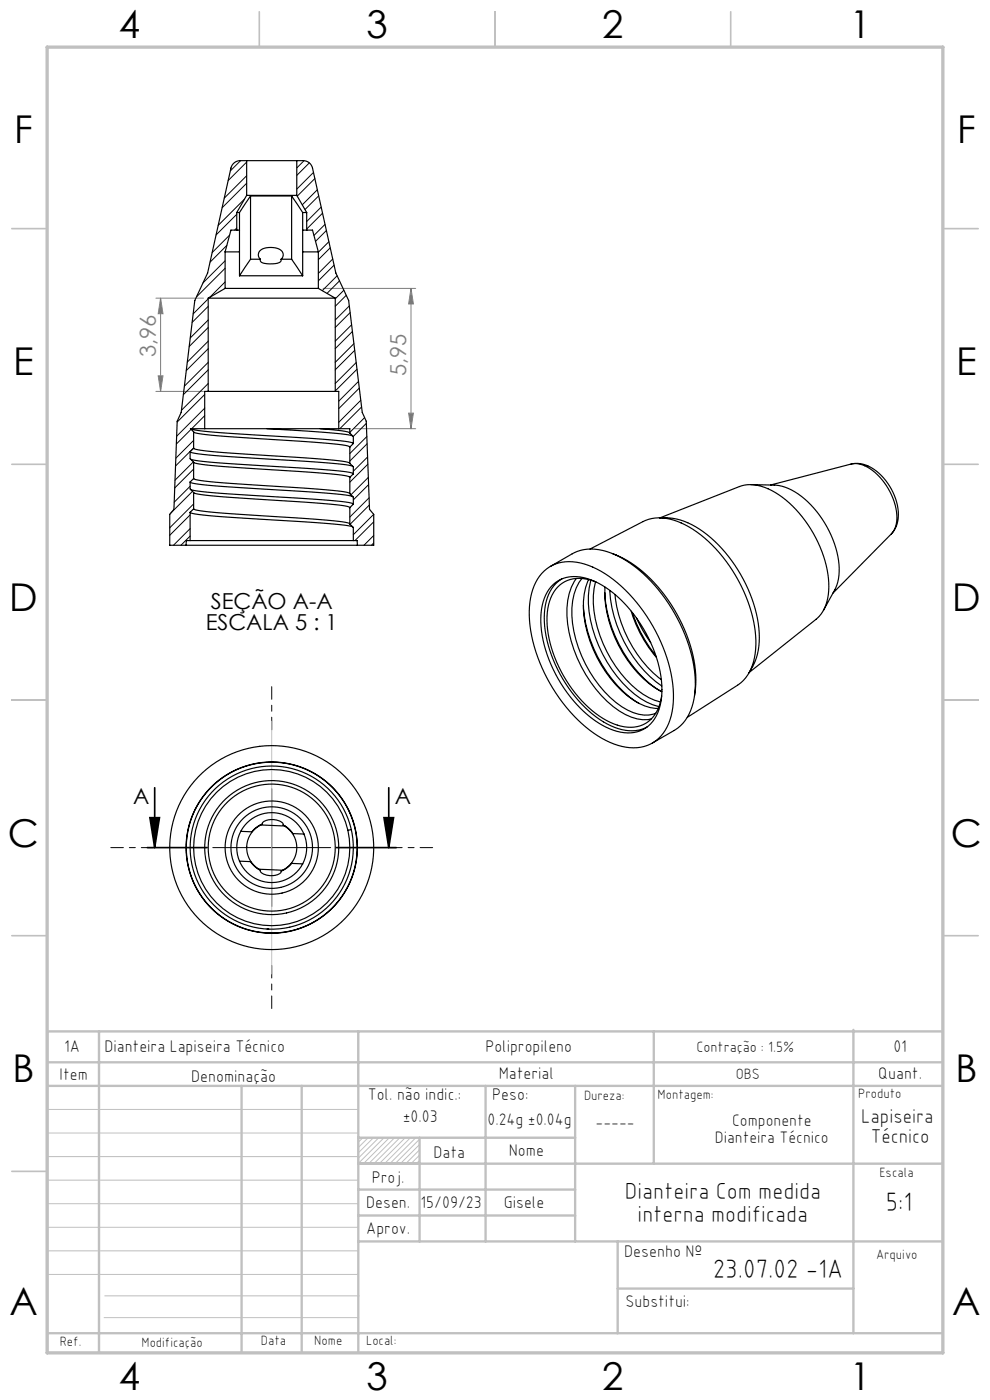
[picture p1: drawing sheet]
<svg xmlns="http://www.w3.org/2000/svg" width="210mm" height="297mm" viewBox="0 0 210 297" stroke-linecap="round" stroke-linejoin="round" font-family="sans-serif">
<path d="M31.2 179.8h12.7M31.8 173.5h2l-1 6.3zM32.8 167.1v12.7M71.4 179.8h12.7M81.4 173.5h2.1l-1 6.3zM82.5 167.1v12.7" fill="none" stroke="#000" stroke-width=".35"/>
<path d="M33.1 63.3h10.1M33.6 79.7h1l-.5 3.3zM34.1 63.3v19.7M34.1 63.3l.5 3.3h-1zM68.5 61.2h19.7M87.2 61.2l.5 3.3h-1zM87.2 61.2v29.7M33.1 83h10.1M75.2 90.9h13M86.7 87.6h1l-.5 3.3z" fill="none" stroke="#808080" stroke-width=".21"/>
<path d="M57.6 154.8v-9.1M32.6 179.8h-9.1M82.6 179.8h9.2M57.6 204.8v9.1" fill="none" stroke="#000" stroke-width=".21" stroke-dasharray="15.2 1.3 1.3 1.3" stroke-dashoffset="12.6"/>
<path d="M45.1 179.8h25M57.6 167.3v25" fill="none" stroke="#000" stroke-width=".21"/>
<g fill="none" stroke="#c0c0c0" stroke-width=".21">
<path d="M57.6 153v53.6M10 235.4h66M10 255.4h66M10 245.4h66M10 250.4h66M10 240.4h66M76 241.4h13v5.5M77 241.4l-1 .9M78.1 241.4l-2.1 2.1M79.2 241.4l-3.2 3.2M80.3 241.4l-4.3 4.3M81.5 241.4l-5.5 5.4"/>
<path d="M82.6 241.4l-5.5 5.5M83.7 241.4l-5.5 5.5M84.8 241.4l-5.5 5.5M85.9 241.4l-5.5 5.5M87.1 241.4l-5.5 5.5M88.2 241.4l-5.5 5.5M89 241.7l-5.2 5.2M89 242.8l-4.1 4.1M89 243.9l-2.9 3M89 245l-1.8 1.9M89 246.2l-.7 .7M10 260.4h66"/>
<path d="M10 265.4h66M10 270.4h66M22.1 279.5h54M22.2 274.9h54"/>
</g>
<g fill="none" stroke="#c0c0c0" stroke-width=".35">
<path d="M55 2.5v7.5M105 2.5v7.5M155 2.5v7.5M2.5 48.5h7.5M200 48.5h7.5M2.5 98.5h7.5M200 98.5h7.5M2.5 148.5h7.5M200 148.5h7.5M2.5 198.5h7.5M200 198.5h7.5M2.5 248.5h7.5"/>
<path d="M76 241.4v5.5"/>
</g>
<g fill="none" stroke="#c0c0c0" stroke-width=".5">
<path d="M21 218.8v68.2M76 218.8v68.2M138.7 218.8v28.1M181 218.5v64.3M200 218.8h-190v68.2M10 230.4h190M10 225.4h190M51.2 230.4v56.6M64 230.4v56.6M103 230.4v33M122 230.4v33M76 246.9h124"/>
<path d="M76 252.4h46M76 257.9h46M76 241.4h46M89 241.4v22M76 263.4h124M131 263.4v19.4M131 273.4h50M10 282.8h190"/>
</g>
<path d="M10 10h190v277h-190z" fill="none" stroke="#c0c0c0" stroke-width=".7"/>
<path d="M81.4 173.5h2.1l-1 6.3zM31.8 173.5h2l-1 6.3z" fill="#000"/>
<g fill="#808080">
<path d="M33.6 79.7h1l-.5 3.3zM34.1 63.3l.5 3.3h-1z"/>
<path d="M87.2 61.2l.5 3.3h-1zM86.7 87.6h1l-.5 3.3z"/>
</g>
<g fill="none" stroke="#000" stroke-width=".25">
<path d="M52.3 34.1h10.7M52.3 34.1a3.7 3.7 0 0 0-2.3 .2l-.6 .5-.4 .9-5 22.2-2.7 5.9-2.9 23.7-.8 1.9-.7 18.7-.9 1v6.6h3.5M52.3 34.1v7.3M63 34.1a3.7 3.7 0 0 1 2.3 .2l.5 .5 .5 .9 4.9 22.2 2.8 5.9 2.8 23.7 .9 1.9 .7 18.7 .9 1v6.6h-3.5M63 34.1v7.3M47.7 53.4h3.1M47.7 53.4v7.8M50.2 45.1h.6M50.2 48.8h.6M50.2 48.8h-1.2l-1.3 4.6M50.2 45.1v3.7M50.8 58.5h13.4"/>
<path d="M50.8 45.1v13.4M52.3 41.4h10.7M52.3 41.4l-2.1 3.7M53.1 41.6h8.8M53.1 41.6l-2.3 3.5M53.1 55l-2.3 3.5M53.1 55h2.1M53.1 41.6v13.4M55.2 55v.3a1.29 1.29 0 0 0 1.4 .6h1.8a1.08 1.08 0 0 0 1.2-.8v-.1M55.2 55a1.42 1.42 0 0 1-.2-1.6 1.42 1.42 0 0 1 1.4-.8 3.3 3.3 0 0 1 3.6 1v.1a1.21 1.21 0 0 1-.4 1.3M59.6 55h2.3M61.9 41.6l2.3 3.5"/>
<path d="M61.9 55l2.3 3.5M61.9 41.6v13.4M63 41.4l2.1 3.7M64.2 45.1h.9M64.2 48.8h.9M64.2 53.4h3.3M64.2 45.1v13.4M65.1 48.8h1.2l1.2 4.6M65.1 45.1v3.7M67.5 53.4v7.8M44.2 63.3h26.9M44.2 63.3v19.7"/>
<path d="M47.7 61.2h19.8M47.7 61.2l-3.5 2.1M67.5 61.2l3.6 2.1M71.1 63.3v19.7M40.3 95.8l.1 .1a107.4 107.4 0 0 0 15.3 1.4l11.1 .7a43.2 43.2 0 0 1 8 .9M40.3 95.8v1.5l.8 .8M40.5 97.4a109.1 109.1 0 0 0 15.2 1.4l11.1 .7a42.8 42.8 0 0 1 8 .9l.1 .1M40.5 91a50.8 50.8 0 0 0 9.6 1 334.9 334.9 0 0 1 24.4 1.9l.4 .2M41.1 95.1l-.8 .7M41.1 95.1l.1 .1a98.6 98.6 0 0 0 14.6 1.4l10.6 .7a39.3 39.3 0 0 1 7.7 .9l.1 .1M41.1 91.6l.1 .1a98.6 98.6 0 0 0 14.6 1.4l10.6 .7a39.3 39.3 0 0 1 7.7 .9l.1 .1M41.1 98.1l.1 .1a98.5 98.5 0 0 0 14.6 1.3l10.6 .7a39.4 39.4 0 0 1 7.7 .9l.1 .2"/>
<path d="M41.1 91.6v3.5M41.1 98.1v3.4M43.4 90.9h-3l.7 .7M43.4 90.9h28.5M44.2 83h26.9M44.2 83h-.8v7.9M56.7 90.9l10.1 .7a43.2 43.2 0 0 1 8 .9M67.9 90.9l4.6 .5 1.3 .2 .4 .3M71.1 83h.8v7.9M71.9 90.9h2.3v1M74.2 98.3l.7 .7v1.5M74.2 91.9l.7 .7v1.5"/>
<path d="M74.2 94.8v3.5M74.9 94.1l-.7 .7M180.5 98.5a7.2 7.2 0 0 1 6.9 2.9 11.4 11.4 0 0 1 2.9 9.7l-.4 1-.8 1.1M39.5 115.7h36.3M40.3 102.3l.1 .1a107.4 107.4 0 0 0 15.3 1.3l11.1 .7a43.1 43.1 0 0 1 8 .9M40.3 108.7l.1 .1a107.4 107.4 0 0 0 15.3 1.4l11.1 .7a43.2 43.2 0 0 1 8 .9M40.3 102.3v1.4l.8 .8M40.3 114.7h34.6M40.3 108.7v6M40.3 114.7h-.8v1M40.5 103.9a109.1 109.1 0 0 0 15.2 1.3l11.1 .7a42.8 42.8 0 0 1 8 .9l.1 .2M41.1 101.5l-.8 .8"/>
<path d="M41.1 101.5l.1 .1a98.6 98.6 0 0 0 14.6 1.4l10.6 .7a39.4 39.4 0 0 1 7.7 .9l.1 .1M41.1 107.9l-.8 .8M41.1 107.9l.1 .2a98.6 98.6 0 0 0 14.6 1.3l10.6 .7a39.3 39.3 0 0 1 7.7 .9l.1 .2M41.1 104.5l.1 .1a98.6 98.6 0 0 0 14.6 1.4l10.6 .7a39.3 39.3 0 0 1 7.7 .9l.1 .1M41.1 104.5v3.4M74.2 104.7l.7 .8v1.5M74.2 111.2l.7 .7v2.8M74.2 101.3v3.4M74.2 107.7v3.5M74.9 100.5l-.7 .8M74.9 107l-.7 .7M74.9 114.7h.9v1"/>
<path d="M125.2 116.5l11.2-5.9a9.7 9.7 0 0 1 8.9 .7 30.7 30.7 0 0 1 13.7 17.2 19.3 19.3 0 0 1 .3 13.4l-1.1 1.9-1.6 1.4-10.8 7M129.9 117.4a27.4 27.4 0 0 1 13.7 12.9 27.1 27.1 0 0 1 3.7 17.3M139.9 109.9a15.2 15.2 0 0 1 11.7 4.9 30.5 30.5 0 0 1 9.5 20.5 12.8 12.8 0 0 1-2.2 7.5M140 109.9l16.8-6.7a9.2 9.2 0 0 1 8.4 1.7 25.7 25.7 0 0 1 10.6 19.6 8.7 8.7 0 0 1-2.7 6.9l-14.2 11.2M159.3 102.8l4.9 .1a12.3 12.3 0 0 1 8.5 4.9 20.5 20.5 0 0 1 5.3 14.3l-.3 1.4-.5 1.3-2.5 4.7M163.4 102.9l17.1-4.5a6.7 6.7 0 0 1 6.1 2.8 12.8 12.8 0 0 1 3.5 9.9l-.3 1-.7 1.1-12.4 12.6M115.4 121.2a8.7 8.7 0 0 1 9.5-1.2 28.5 28.5 0 0 1 13.6 12.8 29.2 29.2 0 0 1 4.2 17.3 9.3 9.3 0 0 1-5.4 8 11.5 11.5 0 0 1-9.7-1.5 33.9 33.9 0 0 1-15.3-25.9 12.3 12.3 0 0 1 3.1-9.5zM116.7 120.2l4.7-2.7a9.8 9.8 0 0 1 9 .1 31.1 31.1 0 0 1 14.4 15.8 25.5 25.5 0 0 1 2.2 15.8 8.9 8.9 0 0 1-4 5.8l-4.6 2.6M117.4 124a7.4 7.4 0 0 1 8-1 24.8 24.8 0 0 1 12.1 12.3 22.3 22.3 0 0 1 2.5 14.4 6.9 6.9 0 0 1-9.1 5.5 21.4 21.4 0 0 1-11.3-9.3 25.6 25.6 0 0 1-4.7-16.6 8.8 8.8 0 0 1 2.5-5.3zM119.2 122.8a8.5 8.5 0 0 0-3.7 7.3 28 28 0 0 0 8.6 20 15.3 15.3 0 0 0 10 4.9l1.4-.1 1.8-.7M122.3 122.7a14.3 14.3 0 0 0-1.6 11.4 27.5 27.5 0 0 0 10.7 16.7 8.7 8.7 0 0 0 6.7 1.7M123.4 122.7a13.6 13.6 0 0 0-1.7 11.2 26.4 26.4 0 0 0 10.2 16 7.9 7.9 0 0 0 7.2 1.4"/>
<path d="M123.8 128.4a27.4 27.4 0 0 0 11.1 20.4l.7 .4M124.8 123a16.2 16.2 0 0 0-.2 11.2 26 26 0 0 0 9.7 14.3 9.5 9.5 0 0 0 5.3 1.8M125.3 123.1a19.7 19.7 0 0 0 1 12.1 25.5 25.5 0 0 0 10.9 13.8l2.6 .9M126.3 123.4a21.3 21.3 0 0 0 2.4 14.8 22.8 22.8 0 0 0 9 9.8l2.4 .9M126.4 123.5a7.2 7.2 0 0 0-8.1 1 11 11 0 0 0-2.2 9 27.3 27.3 0 0 0 12.6 19.3 8.2 8.2 0 0 0 8.8 .3 8 8 0 0 0 2.9-5.5M128.3 125.8a27.4 27.4 0 0 0 11.1 20.4l.7 .4M128.3 124.6a25.8 25.8 0 0 0 10.6 21.3l1.5 .8M129.4 125.3a27.4 27.4 0 0 0 11 20.2M130.5 126.1a26.5 26.5 0 0 0 9.8 18.1M133.9 129.7a27.2 27.2 0 0 0 5.3 9.7M134.1 130a28.6 28.6 0 0 0 5 9M135 131.1l1.4 2.7 1.6 2.5"/>
<path d="M51.1 176.4l2.3 .1a5.4 5.4 0 0 1 2.2-1.7v-.1a2.54 2.54 0 0 1 3.1-.7 1.48 1.48 0 0 1 1.4 .9v.1a5.4 5.4 0 0 1 2 1.8l2.4 .1M51.1 176.4a7.4 7.4 0 0 1 6.9-4 7.4 7.4 0 0 1 6.5 4.5M51.1 176.4a7.4 7.4 0 0 0-.3 6.3M55.2 175l5.3 .2M55.4 175a5.3 5.3 0 0 0-.4 9.4M60.3 175.2a5.3 5.3 0 0 1-.4 9.4M64.5 176.9a7.4 7.4 0 0 1-.3 6.4M74.5 176l-.7 .1M50.8 182.7l2.3 .1a5.4 5.4 0 0 0 2.1 1.8v.1a.89 .89 0 0 0 .7 .7 3.3 3.3 0 0 0 3.7-.4v-.2a5.4 5.4 0 0 0 2.3-1.6l2.3 .1M50.8 182.7a7.4 7.4 0 0 0 6.5 4.5 7.4 7.4 0 0 0 6.9-3.9M54.8 184.4l5.3 .2M57 197.1h-.3"/>
<circle cx="57.6" cy="179.8" r="18.1"/>
<circle cx="57.6" cy="179.8" r="16.6"/>
<circle cx="57.6" cy="179.8" r="14.2"/>
<circle cx="57.6" cy="179.8" r="13.5"/>
<circle cx="57.6" cy="179.8" r="18.2"/>
<circle cx="57.6" cy="179.8" r="8.7"/>
<circle cx="57.6" cy="179.8" r="9.9"/>
<circle cx="57.6" cy="179.8" r="21.6"/>
<circle cx="57.6" cy="179.8" r="17.3"/>
</g>
<g fill="none" stroke="#000" stroke-width=".21">
<path d="M51 34.1l-2.1 2.2M52.3 34.4l-3.9 3.9M52.3 38.9l-5.2 5.2M52.3 37.3l-4.7 4.7M64.5 34.1l-1.5 1.5M65.6 34.6l-2.6 2.6M66.5 36.6l-3.5 3.5M66.8 37.9l-3.7 3.7M47.7 56.9l-6 6.1M47.7 55.3l-4.6 4.7M47.7 59.8l-3.2 3.3M48.1 52.1l-3.6 3.5"/>
<path d="M48.7 49.9l-3.7 3.7M50.2 45.5l-4.4 4.4M50.2 48.4l-.4 .4M51.9 42.2l-5.6 5.6M67.3 40.3l-3.2 3.2M67.6 41.6l-2.9 2.9M68.1 43.9l-3 3.1M68.4 45.2l-3.3 3.4M68.9 47.6l-2.3 2.4M69.2 48.9l-2.3 2.3M69.8 51.3l-2.3 2.2M70.1 52.6l-2.6 2.5"/>
<path d="M70.6 54.9l-3.1 3.1M70.9 56.2l-3.4 3.4M71.5 58.5l-3.1 3.2M72 59.6l-2.6 2.6M44.2 65l-3.4 3.4M44.2 69.5l-4.1 4M44.2 74l-4.7 4.6M44.2 78.5l-5.3 5.2M44.2 63.4l-3.2 3.2M44.2 67.9l-3.8 3.8M44.2 72.4l-4.5 4.4M44.2 76.9l-5.1 5"/>
<path d="M72.9 61.6l-1.8 1.8M73.4 62.7l-2.3 2.3M74.1 64.9l-3 3M74.3 66.3l-3.2 3.2M74.6 68.9l-3.5 3.5M74.8 70.3l-3.7 3.7M75.1 72.9l-4 4M75.2 74.3l-4.1 4.2M75.6 76.9l-4.5 4.5M75.7 78.3l-4.6 4.6M40.5 91.1l-3.1 3.1M41 98l-3.9 3.9"/>
<path d="M41.1 95l-3.9 3.9M41.1 99.5l-4 4M41.1 93.4l-3.8 3.8M43.4 83.7l-5.8 5.8M43.4 88.2l-2.7 2.7M43.4 86.6l-5.9 5.9M44.2 83h-.1M44.2 81.4l-5.7 5.6M76 80.9l-4.1 4.2M76.2 82.3l-4.3 4.4M76.5 84.9l-4.6 4.7M76.7 86.3l-4.6 4.6"/>
<path d="M77.3 88.6l-3.1 3.1M77.7 89.8l-2.8 2.8M77.8 92.6l-3.6 3.6M77.9 94.1l-3.7 3.7M78 96.9l-3.1 3.1M78 98.5l-3.8 3.8M40.3 109.2l-4.3 4.4M40.3 113.7l-1.9 2M40.3 103.2l-3.3 3.3M40.3 112.1l-3.5 3.6M40.8 104.2l-4.5 4.6M41.1 106.9l-5.1 5.1"/>
<path d="M78.1 101.3l-3.7 3.7M78.2 102.8l-3.3 3.2M78.3 105.6l-4.1 4.1M78.3 107.1l-4 4.1M79.3 109.1l-4.4 4.3M79.3 110.7l-4 4M79.3 115.2l-.5 .5M79.3 113.6l-2.1 2.1"/>
</g>
<g font-size="8.1">
<text x="25.2" y="8">4</text>
<text x="77.7" y="8">3</text>
<text x="127.7" y="8">2</text>
<text x="180.2" y="8">1</text>
<text x="3" y="30.4">F</text>
<text x="203" y="30.4">F</text>
<text x="2.8" y="79.6">E</text>
<text x="202.8" y="79.6">E</text>
<text x="2" y="129.6">D</text>
<text x="202" y="129.6">D</text>
<text x="1.7" y="179.6">C</text>
<text x="201.7" y="179.6">C</text>
<text x="2.7" y="229.6">B</text>
<text x="202.7" y="229.6">B</text>
<text x="2" y="278.9">A</text>
<text x="202" y="278.9">A</text>
<text x="25.2" y="295">4</text>
<text x="77.7" y="295">3</text>
<text x="127.7" y="295">2</text>
<text x="180.2" y="295">1</text>
</g>
<g font-size="5.6">
<text x="187.9" y="256.8">5:1</text>
<text x="151.2" y="271.2">23.07.02 -1A</text>
</g>
<g font-size="4.9">
<text x="132.5" y="254.3">Dianteira Com medida</text>
<text x="135.3" y="259.2">interna modificada</text>
</g>
<g font-size="4.7" fill="#808080">
<text x="33.1" y="75.7" transform="rotate(-90 33.1 75.7)">3,96</text>
<text x="86.2" y="79.8" transform="rotate(-90 86.2 79.8)">5,95</text>
</g>
<g font-size="4.7">
<text x="44.7" y="129.1">SEÇÃO A-A</text>
<text x="43.6" y="133.6">ESCALA 5 : 1</text>
<text x="28.3" y="170.6">A</text>
<text x="83.8" y="170.6">A</text>
</g>
<g font-size="4.2">
<text x="182.7" y="238.2">Lapiseira</text>
<text x="184.7" y="242.4">Técnico</text>
</g>
<g font-size="3.6">
<text x="13.6" y="223.2">1A</text>
<text x="22.1" y="223.2">Dianteira Lapiseira Técnico</text>
<text x="103" y="223.2">Polipropileno</text>
<text x="189.5" y="223.2">01</text>
<text x="12.7" y="229.2">Item</text>
<text x="40.6" y="229.6">Denominação</text>
<text x="78" y="233.3">Tol. não indic.:</text>
<text x="104.4" y="233.3">Peso:</text>
<text x="105.8" y="228.9">Material</text>
<text x="186.3" y="228.9">Quant.</text>
<text x="85.4" y="238">±0.03</text>
<text x="91.9" y="245.6">Data</text>
<text x="107.9" y="245.2">Nome</text>
<text x="78.9" y="250.9">Proj.</text>
<text x="77.7" y="256.2">Desen.</text>
<text x="89.2" y="256.2">15/09/23</text>
<text x="106.9" y="256.2">Gisele</text>
<text x="77.7" y="261.7">Aprov.</text>
<text x="132.4" y="266.7">Desenho Nº</text>
<text x="132.7" y="277.3">Substitui:</text>
</g>
<g font-size="3.5">
<text x="103.4" y="238.6">0.24g ±0.04g</text>
<text x="126.3" y="239.3">-----</text>
<text x="155.3" y="239">Componente</text>
<text x="151.6" y="242.5">Dianteira Técnico</text>
</g>
<g font-size="3.2">
<text x="147.7" y="223.2">Contração : 1.5%</text>
<text x="156.1" y="228.9">OBS</text>
</g>
<g font-size="2.9">
<text x="123.9" y="233.3">Dureza:</text>
<text x="139.5" y="233.1">Montagem:</text>
<text x="182" y="232.9">Produto</text>
<text x="186.5" y="249.6">Escala</text>
<text x="185.8" y="267">Arquivo</text>
<text x="12.7" y="285.5">Ref.</text>
<text x="30" y="285.7">Modificação</text>
<text x="55.4" y="285.4">Data</text>
<text x="66.7" y="285.4">Nome</text>
<text x="77.6" y="285.4">Local:</text>
</g>
</svg>
